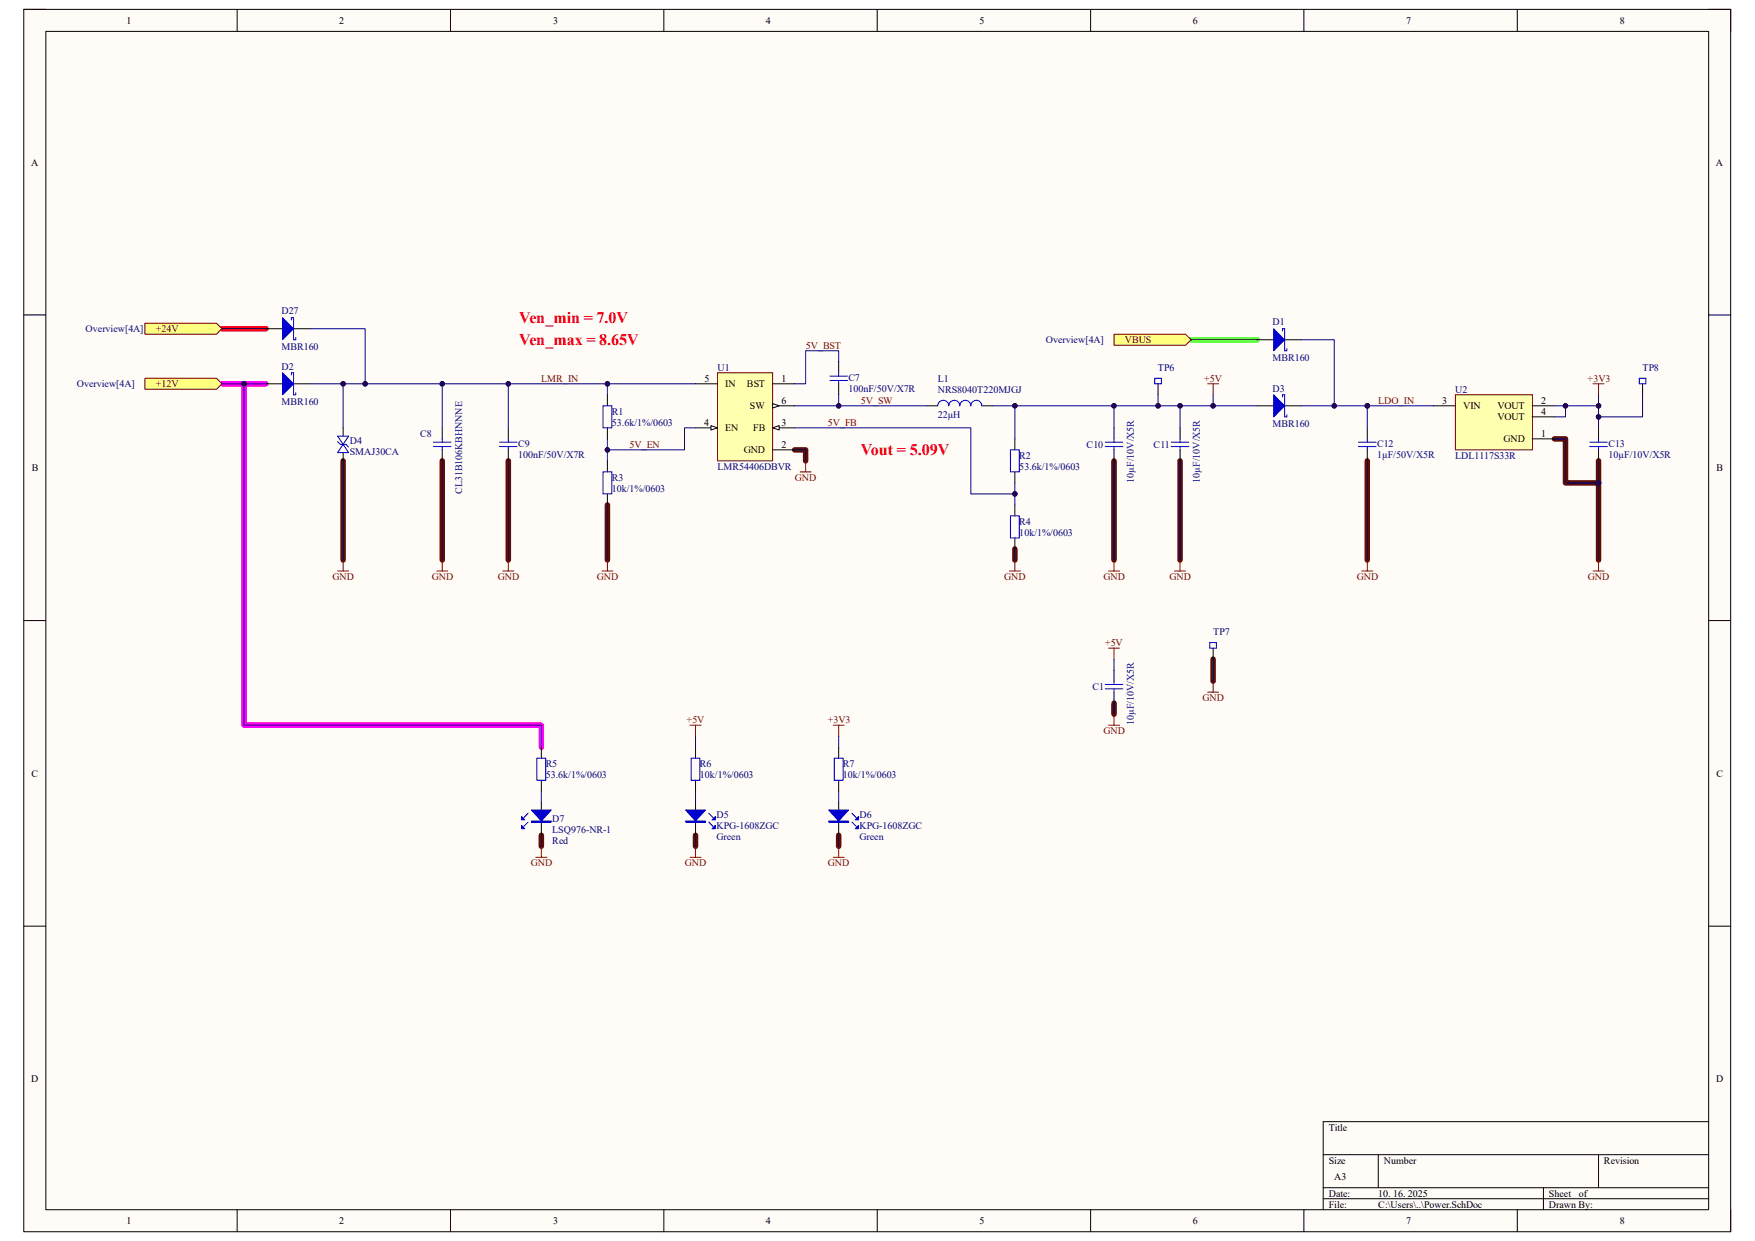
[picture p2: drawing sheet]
<svg xmlns="http://www.w3.org/2000/svg" width="297mm" height="210mm" viewBox="0 0 297 210" stroke-linecap="round" stroke-linejoin="round" font-family="sans-serif">
<path d="M4 1.6h288.9v206.8h-288.9z" fill-rule="evenodd" fill="#fffcf8"/>
<path d="M4 1.6h288.9v206.8h-288.9z" fill="none" stroke="#000" stroke-width=".17"/>
<path d="M7.8 5.3h281.4v199.4h-281.4z" fill-rule="evenodd" fill="#fffcf8"/>
<g fill="none" stroke="#000" stroke-width=".17">
<path d="M4 1.6h3.7M7.8 5.3h281.4v199.4h-281.4zM40.1 1.6v3.7M76.2 1.6v3.7M112.3 1.6v3.7M148.5 1.6v3.7M184.6 1.6v3.7M220.7 1.6v3.7M256.8 1.6v3.7M289.2 1.6h3.7v3.7M4 53.3h3.7M289.2 53.3h3.7"/>
<path d="M4 105h3.8M289.2 105h3.7M4 156.7h3.8M289.2 156.7h3.7M223.9 195.4h65.3M233.3 195.4v5.6M270.5 195.4v5.6M289.2 189.8h-65.3v14.9M40.1 204.7v3.7M76.2 204.7v3.7M112.4 204.7v3.7M148.5 204.7v3.7"/>
<path d="M184.6 204.7v3.7M220.7 204.7v3.7M223.9 201h65.3M223.9 202.9h65.3M256.8 204.7v3.7M261.2 201v3.7M292.9 204.7v3.7"/>
</g>
<g fill="none" stroke="#5b0f00" stroke-width=".93">
<path d="M58.1 78v16.8M74.8 78v16.8M86 78v16.8M134.5 76.1h1.8v1.9M188.5 78v16.8M199.7 78v16.8M231.4 78v16.8M263.1 74.3h1.8v7.4h5.6v13.1M270.5 78v3.7M102.8 85.4v9.4M171.8 92.9v1.9M188.5 119v1.9"/>
<path d="M205.3 111.5v3.8M91.6 141.4v1.8M117.7 141.4v1.8M141.9 141.4v1.8"/>
</g>
<path d="M37.6 64.9h7.4M41.3 64.9v57.8h50.3v3.7" fill="none" stroke="#f0f" stroke-width=".93"/>
<path d="M201.6 57.5h11.2" fill="none" stroke="#0f0" stroke-width=".93"/>
<path d="M37.6 55.6h7.4" fill="none" stroke="#f00" stroke-width=".93"/>
<path d="M121.4 63.1h9.4v14.9h-9.4z" fill-rule="evenodd" fill="#ffffb0"/>
<path d="M121.4 63.1h9.4v14.9h-9.4z" fill="none" stroke="#800000" stroke-width=".17"/>
<path d="M117.7 72.4h3.7M130.8 64.9h3.7" fill="none" stroke="#000" stroke-width=".17"/>
<path d="M120.3 72l1.1 .4-1.1 .4z" fill="#f8fcff"/>
<path d="M120.3 72l1.1 .4-1.1 .4zM130.8 72.4h3.7" fill="none" stroke="#000" stroke-width=".17"/>
<path d="M130.8 72.4l1.1-.4v.8z" fill="#f8fcff"/>
<path d="M117.7 64.9h3.7M130.8 72.4l1.1-.4v.8zM130.8 68.7h3.7" fill="none" stroke="#000" stroke-width=".17"/>
<path d="M130.8 68.3l1.1 .4-1.1 .4z" fill="#f8fcff"/>
<g fill="none" stroke="#000" stroke-width=".17">
<path d="M74.8 72.4v1.9M74.8 76.1v1.9M86 72.4v1.9M86 76.1v1.9M102.8 66.8v1.9M102.8 72.4v1.9M102.8 78v1.9M130.8 68.3l1.1 .4-1.1 .4zM130.8 76.1h3.7M141.9 61.2v1.9M141.9 64.9v1.9M156.8 68.7h1.9"/>
<path d="M166.2 68.7h1.8M171.8 74.3v1.8M171.8 79.9v1.8M188.5 72.4v1.9M188.5 76.1v1.9M199.7 72.4v1.9M199.7 76.1v1.9M231.4 72.4v1.9M231.4 76.1v1.9M270.5 72.4v1.9M270.5 76.1v1.9M102.8 83.6v1.8"/>
<path d="M171.8 85.4v1.9M171.8 91v1.9"/>
</g>
<g fill="none" stroke="#00f" stroke-width=".17">
<path d="M73.4 74.8h2.9M73.4 75.6h2.9M74.8 74.3v.5M74.8 75.6v.5M84.5 74.8h3M84.5 75.6h3M86 74.3v.5M86 75.6v.5M102 79.9h1.5v3.7h-1.5zM102 68.7h1.5v3.7h-1.5zM140.4 63.6h3M140.4 64.4h3"/>
<path d="M141.9 63.1v.5M141.9 64.4v.5M158.7 68.7a.93 .93 0 0 1 .9-1 .93 .93 0 0 1 1 1 .93 .93 0 0 1 .9-1 .93 .93 0 0 1 .9 1 .93 .93 0 0 1 1-1 .93 .93 0 0 1 .9 1 .93 .93 0 0 1 .9-1 .93 .93 0 0 1 1 1M171 76.1h1.5v3.8h-1.5zM187 74.8h3M187 75.6h3M188.5 74.3v.5M188.5 75.6v.5M198.2 74.8h3M198.2 75.6h3M199.7 74.3v.5M199.7 75.6v.5"/>
<path d="M229.9 74.8h3M229.9 75.6h3M231.4 74.3v.5M231.4 75.6v.5M269 74.8h3M269 75.6h3M270.5 74.3v.5M270.5 75.6v.5M171 87.3h1.5v3.7h-1.5z"/>
</g>
<g fill="none" stroke="#800000" stroke-width=".17">
<path d="M135.4 79.9h1.9M136.3 78v1.9M204.4 64.9h1.8M205.3 64.9v1.9M269.6 64.9h1.9M270.5 64.9v1.9M73.9 96.6h1.9M74.8 94.8v1.8M85.1 96.6h1.9M86 94.8v1.8M101.9 96.6h1.8M102.8 94.8v1.8"/>
<path d="M170.8 96.6h1.9M171.8 94.8v1.8M187.6 96.6h1.9M188.5 94.8v1.8M269.6 96.6h1.9M270.5 94.8v1.8"/>
</g>
<path d="M246.3 66.8h13v9.3h-13z" fill-rule="evenodd" fill="#ffffb0"/>
<path d="M246.3 66.8h13v9.3h-13z" fill="none" stroke="#800000" stroke-width=".17"/>
<path d="M45 64.9h2.8M49.7 64.9h2.8M242.6 68.7h3.7M259.3 68.7h3.8M259.3 74.3h3.8M259.3 70.5h3.8" fill="none" stroke="#000" stroke-width=".17"/>
<path d="M47.8 63.1l1.9 1.8-1.9 1.9z" fill="#00f"/>
<path d="M47.8 63.1l1.9 1.8-1.9 1.9zM49.3 63.5v-.4h.4v3.7h.4v-.4" fill="none" stroke="#00f" stroke-width=".17"/>
<path d="M198.8 96.6h1.8M199.7 94.8v1.8M230.5 96.6h1.8M231.4 94.8v1.8" fill="none" stroke="#800000" stroke-width=".17"/>
<path d="M24.5 64h12.1l1 .9-1 1h-12.1z" fill-rule="evenodd" fill="#ffff80"/>
<path d="M24.5 64h12.1l1 .9-1 1h-12.1z" fill="none" stroke="#800000" stroke-width=".17"/>
<path d="M212.8 68.7h2.8M217.4 68.7h2.8" fill="none" stroke="#000" stroke-width=".17"/>
<path d="M215.6 66.8l1.8 1.9-1.8 1.8z" fill="#00f"/>
<path d="M215.6 66.8l1.8 1.9-1.8 1.8zM217 67.2v-.4h.4v3.7h.4v-.3" fill="none" stroke="#00f" stroke-width=".17"/>
<path d="M212.8 57.5h2.8M217.4 57.5h2.8" fill="none" stroke="#000" stroke-width=".17"/>
<path d="M215.6 55.6l1.8 1.9-1.8 1.9z" fill="#00f"/>
<path d="M215.6 55.6l1.8 1.9-1.8 1.9zM217 56v-.4h.4v3.8h.4v-.4" fill="none" stroke="#00f" stroke-width=".17"/>
<path d="M188.5 56.6h12.1l1 .9-1 .9h-12.1z" fill-rule="evenodd" fill="#ffff80"/>
<path d="M188.5 56.6h12.1l1 .9-1 .9h-12.1zM116.8 122.7h1.8M117.7 122.7v1.9M141 122.7h1.9M141.9 122.7v1.9" fill="none" stroke="#800000" stroke-width=".17"/>
<path d="M117.7 126.4v1.9M117.7 132v1.9M117.7 135.8v1.8M117.7 139.1v2.3M141.9 126.4v1.9M141.9 132v1.9" fill="none" stroke="#000" stroke-width=".17"/>
<path d="M117 128.3h1.5v3.7h-1.5zM119.9 139.1l.8 .8M119.9 137.6l.8 .8M141.2 128.3h1.5v3.7h-1.5z" fill="none" stroke="#00f" stroke-width=".17"/>
<path d="M116 137.1h3.4l-1.7 1.8z" fill="#00f"/>
<path d="M116 137.1h3.4l-1.7 1.8zM116 138.9h3.4v.2h-3.4z" fill="none" stroke="#00f" stroke-width=".17"/>
<path d="M116 139h3.4" fill="none" stroke="#00f" stroke-width=".19"/>
<path d="M120.5 140.2l.6-.5v.5z" fill="#00f"/>
<path d="M120.5 140.2l.6-.5v.5z" fill="none" stroke="#00f" stroke-width=".17"/>
<path d="M121.1 138.2v.6h-.6z" fill="#00f"/>
<path d="M121.1 138.2v.6h-.6zM144.2 139.1l.7 .8M144.2 137.6l.7 .8" fill="none" stroke="#00f" stroke-width=".17"/>
<path d="M141.9 135.8v1.8M141.9 139.1v2.3" fill="none" stroke="#000" stroke-width=".17"/>
<path d="M140.3 137.1h3.3l-1.7 1.8z" fill="#00f"/>
<path d="M140.3 137.1h3.3l-1.7 1.8zM140.3 138.9h3.3v.2h-3.3z" fill="none" stroke="#00f" stroke-width=".17"/>
<path d="M140.3 139h3.3" fill="none" stroke="#00f" stroke-width=".19"/>
<path d="M145.3 139.7v.5h-.6z" fill="#00f"/>
<path d="M145.3 139.7v.5h-.6z" fill="none" stroke="#00f" stroke-width=".17"/>
<path d="M145.3 138.2v.6h-.6z" fill="#00f"/>
<path d="M89.4 139.1l-.8 .8M89.4 137.6l-.8 .8M90.9 128.3h1.5v3.7h-1.5zM145.3 138.2v.6h-.6z" fill="none" stroke="#00f" stroke-width=".17"/>
<path d="M90.7 145.1h1.8M91.6 143.2v1.9M116.8 145.1h1.8M117.7 143.2v1.9M141 145.1h1.9M141.9 143.2v1.9" fill="none" stroke="#800000" stroke-width=".17"/>
<path d="M91.6 126.4v1.9M91.6 132v1.9M91.6 135.8v1.8M91.6 139.1v2.3" fill="none" stroke="#000" stroke-width=".17"/>
<path d="M89.9 137.1h3.4l-1.7 1.8z" fill="#00f"/>
<path d="M89.9 137.1h3.4l-1.7 1.8zM89.9 138.9h3.4v.2h-3.4z" fill="none" stroke="#00f" stroke-width=".17"/>
<path d="M89.9 139h3.4" fill="none" stroke="#00f" stroke-width=".19"/>
<path d="M88.3 139.7l.5 .5h-.5z" fill="#00f"/>
<path d="M88.3 139.7l.5 .5h-.5z" fill="none" stroke="#00f" stroke-width=".17"/>
<path d="M88.3 138.2l.5 .6h-.5z" fill="#00f"/>
<path d="M88.3 138.2l.5 .6h-.5z" fill="none" stroke="#00f" stroke-width=".17"/>
<path d="M134.5 72.4h29.8v11.2h7.5M171.8 92.9v1.9" fill="none" stroke="#000080" stroke-width=".17"/>
<circle cx="171.8" cy="83.6" r=".37" fill="#000080"/>
<g fill="none" stroke="#000080" stroke-width=".17">
<path d="M102.8 74.3v1.8M134.5 76.1h1.8v1.9M102.8 85.4v9.4"/>
<circle cx="171.8" cy="83.6" r=".37"/>
</g>
<circle cx="102.8" cy="76.1" r=".37" fill="#000080"/>
<g fill="none" stroke="#000080" stroke-width=".17">
<path d="M117.7 72.4h-1.9v3.7h-13v1.9"/>
<circle cx="102.8" cy="76.1" r=".37"/>
</g>
<circle cx="102.8" cy="76.1" r=".37" fill="#000080"/>
<g fill="none" stroke="#000080" stroke-width=".17">
<path d="M188.5 68.7h-16.7v5.6"/>
<circle cx="102.8" cy="76.1" r=".37"/>
</g>
<circle cx="188.5" cy="68.7" r=".37" fill="#000080"/>
<circle cx="188.5" cy="68.7" r=".37" fill="none" stroke="#000080" stroke-width=".17"/>
<circle cx="171.8" cy="68.7" r=".37" fill="#000080"/>
<g fill="none" stroke="#000080" stroke-width=".17">
<path d="M74.8 78v16.8M86 78v16.8M141.9 66.8v1.9h-7.4"/>
<circle cx="171.8" cy="68.7" r=".37"/>
</g>
<circle cx="141.9" cy="68.7" r=".37" fill="#000080"/>
<g fill="none" stroke="#000080" stroke-width=".17">
<path d="M141.9 61.2v-1.8h-5.6v5.5h-1.8M141.9 68.7h14.9"/>
<circle cx="141.9" cy="68.7" r=".37"/>
</g>
<circle cx="141.9" cy="68.7" r=".37" fill="#000080"/>
<g fill="none" stroke="#000080" stroke-width=".17">
<path d="M231.4 68.7v3.7"/>
<circle cx="141.9" cy="68.7" r=".37"/>
</g>
<circle cx="231.4" cy="68.7" r=".37" fill="#000080"/>
<g fill="none" stroke="#000080" stroke-width=".17">
<path d="M199.7 68.7v3.7"/>
<circle cx="231.4" cy="68.7" r=".37"/>
</g>
<circle cx="199.7" cy="68.7" r=".37" fill="#000080"/>
<g fill="none" stroke="#000080" stroke-width=".17">
<path d="M171.8 81.7v3.7"/>
<circle cx="199.7" cy="68.7" r=".37"/>
</g>
<circle cx="171.8" cy="83.6" r=".37" fill="#000080"/>
<g fill="none" stroke="#000080" stroke-width=".17">
<path d="M168 68.7h3.8"/>
<circle cx="171.8" cy="83.6" r=".37"/>
</g>
<circle cx="171.8" cy="68.7" r=".37" fill="#000080"/>
<g fill="none" stroke="#000080" stroke-width=".17">
<path d="M263.1 74.3h1.8v7.4h5.6v13.1"/>
<circle cx="171.8" cy="68.7" r=".37"/>
</g>
<circle cx="270.5" cy="81.7" r=".37" fill="#000080"/>
<g fill="none" stroke="#000080" stroke-width=".17">
<path d="M263.1 68.7h1.8v1.8h-1.8"/>
<circle cx="270.5" cy="81.7" r=".37"/>
</g>
<circle cx="264.9" cy="68.7" r=".37" fill="#000080"/>
<g fill="none" stroke="#000080" stroke-width=".17">
<path d="M270.5 66.8v1.9h-5.6"/>
<circle cx="264.9" cy="68.7" r=".37"/>
</g>
<circle cx="264.9" cy="68.7" r=".37" fill="#000080"/>
<circle cx="264.9" cy="68.7" r=".37" fill="none" stroke="#000080" stroke-width=".17"/>
<circle cx="270.5" cy="68.7" r=".37" fill="#000080"/>
<g fill="none" stroke="#000080" stroke-width=".17">
<path d="M188.5 78v16.8M270.5 78v3.7"/>
<circle cx="270.5" cy="68.7" r=".37"/>
</g>
<circle cx="270.5" cy="81.7" r=".37" fill="#000080"/>
<g fill="none" stroke="#000080" stroke-width=".17">
<path d="M270.5 68.7v3.7"/>
<circle cx="270.5" cy="81.7" r=".37"/>
</g>
<circle cx="270.5" cy="70.5" r=".37" fill="#000080"/>
<circle cx="270.5" cy="70.5" r=".37" fill="none" stroke="#000080" stroke-width=".17"/>
<circle cx="270.5" cy="68.7" r=".37" fill="#000080"/>
<g fill="none" stroke="#000080" stroke-width=".17">
<path d="M74.8 64.9v7.5"/>
<circle cx="270.5" cy="68.7" r=".37"/>
</g>
<circle cx="74.8" cy="64.9" r=".37" fill="#000080"/>
<g fill="none" stroke="#000080" stroke-width=".17">
<path d="M205.3 66.8v1.9"/>
<circle cx="74.8" cy="64.9" r=".37"/>
</g>
<circle cx="205.3" cy="68.7" r=".37" fill="#000080"/>
<g fill="none" stroke="#000080" stroke-width=".17">
<path d="M37.6 64.9h7.4M199.7 78v16.8M231.4 78v16.8"/>
<circle cx="205.3" cy="68.7" r=".37"/>
</g>
<circle cx="41.3" cy="64.9" r=".37" fill="#000080"/>
<g fill="none" stroke="#000080" stroke-width=".17">
<path d="M86 64.9v7.5"/>
<circle cx="41.3" cy="64.9" r=".37"/>
</g>
<circle cx="86" cy="64.9" r=".37" fill="#000080"/>
<g fill="none" stroke="#000080" stroke-width=".17">
<path d="M102.8 64.9v1.9"/>
<circle cx="86" cy="64.9" r=".37"/>
</g>
<circle cx="102.8" cy="64.9" r=".37" fill="#000080"/>
<g fill="none" stroke="#000080" stroke-width=".17">
<path d="M52.5 64.9h65.2"/>
<circle cx="102.8" cy="64.9" r=".37"/>
</g>
<circle cx="58.1" cy="64.9" r=".37" fill="#000080"/>
<circle cx="58.1" cy="64.9" r=".37" fill="none" stroke="#000080" stroke-width=".17"/>
<circle cx="61.8" cy="64.9" r=".37" fill="#000080"/>
<circle cx="61.8" cy="64.9" r=".37" fill="none" stroke="#000080" stroke-width=".17"/>
<circle cx="74.8" cy="64.9" r=".37" fill="#000080"/>
<circle cx="74.8" cy="64.9" r=".37" fill="none" stroke="#000080" stroke-width=".17"/>
<circle cx="86" cy="64.9" r=".37" fill="#000080"/>
<circle cx="86" cy="64.9" r=".37" fill="none" stroke="#000080" stroke-width=".17"/>
<circle cx="102.8" cy="64.9" r=".37" fill="#000080"/>
<g fill="none" stroke="#000080" stroke-width=".17">
<path d="M212.8 68.7h-24.3v3.7"/>
<circle cx="102.8" cy="64.9" r=".37"/>
</g>
<circle cx="188.5" cy="68.7" r=".37" fill="#000080"/>
<circle cx="188.5" cy="68.7" r=".37" fill="none" stroke="#000080" stroke-width=".17"/>
<circle cx="196" cy="68.7" r=".37" fill="#000080"/>
<circle cx="196" cy="68.7" r=".37" fill="none" stroke="#000080" stroke-width=".17"/>
<circle cx="199.7" cy="68.7" r=".37" fill="#000080"/>
<circle cx="199.7" cy="68.7" r=".37" fill="none" stroke="#000080" stroke-width=".17"/>
<circle cx="205.3" cy="68.7" r=".37" fill="#000080"/>
<g fill="none" stroke="#000080" stroke-width=".17">
<path d="M220.2 68.7h11.2"/>
<circle cx="205.3" cy="68.7" r=".37"/>
</g>
<circle cx="225.8" cy="68.7" r=".37" fill="#000080"/>
<circle cx="225.8" cy="68.7" r=".37" fill="none" stroke="#000080" stroke-width=".17"/>
<circle cx="231.4" cy="68.7" r=".37" fill="#000080"/>
<g fill="none" stroke="#000080" stroke-width=".17">
<path d="M231.4 68.7h11.2"/>
<circle cx="231.4" cy="68.7" r=".37"/>
</g>
<circle cx="231.4" cy="68.7" r=".37" fill="#000080"/>
<g fill="none" stroke="#000080" stroke-width=".17">
<path d="M201.6 57.5h11.2M220.2 57.5h5.6v11.2"/>
<circle cx="231.4" cy="68.7" r=".37"/>
</g>
<circle cx="225.8" cy="68.7" r=".37" fill="#000080"/>
<g fill="none" stroke="#000080" stroke-width=".17">
<path d="M41.3 64.9v57.8h50.3v3.7M117.7 124.6v1.8M117.7 133.9v1.9M141.9 124.6v1.8M141.9 133.9v1.9M117.7 141.4v1.8M141.9 141.4v1.8"/>
<circle cx="225.8" cy="68.7" r=".37"/>
</g>
<circle cx="41.3" cy="64.9" r=".37" fill="#000080"/>
<g fill="none" stroke="#000080" stroke-width=".17">
<path d="M58.1 64.9v7.5M91.6 133.9v1.9M91.6 141.4v1.8"/>
<circle cx="41.3" cy="64.9" r=".37"/>
</g>
<path d="M57.1 74.7l.5 .5h.9l.5 .5M57.1 73.8h1.9l-1.9 2.8h1.9z" fill="none" stroke="#00f" stroke-width=".17"/>
<path d="M58.1 72.4v1.4M58.1 76.6v1.4" fill="none" stroke="#000" stroke-width=".17"/>
<circle cx="58.1" cy="64.9" r=".37" fill="#000080"/>
<g fill="none" stroke="#000080" stroke-width=".17">
<path d="M58.1 78v16.8"/>
<circle cx="58.1" cy="64.9" r=".37"/>
</g>
<path d="M57.1 96.6h1.9M58.1 94.8v1.8" fill="none" stroke="#800000" stroke-width=".17"/>
<path d="M45 55.6h2.8M49.7 55.6h2.8" fill="none" stroke="#000" stroke-width=".17"/>
<path d="M47.8 53.8l1.9 1.8-1.9 1.9z" fill="#00f"/>
<path d="M47.8 53.8l1.9 1.8-1.9 1.9zM49.3 54.1v-.3h.4v3.7h.4v-.4" fill="none" stroke="#00f" stroke-width=".17"/>
<path d="M52.5 55.6h9.3v9.3" fill="none" stroke="#000080" stroke-width=".17"/>
<circle cx="61.8" cy="64.9" r=".37" fill="#000080"/>
<circle cx="61.8" cy="64.9" r=".37" fill="none" stroke="#000080" stroke-width=".17"/>
<path d="M24.5 54.7h12.1l1 .9-1 1h-12.1z" fill-rule="evenodd" fill="#ffff80"/>
<path d="M24.5 54.7h12.1l1 .9-1 1h-12.1zM187.6 109.7h1.9M188.5 109.7v1.8M187.6 122.7h1.9M188.5 120.9v1.8" fill="none" stroke="#800000" stroke-width=".17"/>
<path d="M37.6 55.6h7.4M196 66.8v1.9M188.5 111.5v1.9M188.5 119v1.9" fill="none" stroke="#000080" stroke-width=".17"/>
<path d="M196 64.9v1.9M188.5 113.4v1.9M188.5 117.1v1.9" fill="none" stroke="#000" stroke-width=".17"/>
<path d="M195.4 64h1.1v.9h-1.1zM187 115.8h3M187 116.6h3M188.5 115.3v.5M188.5 116.6v.5" fill="none" stroke="#00f" stroke-width=".17"/>
<circle cx="196" cy="68.7" r=".37" fill="#000080"/>
<g fill="none" stroke="#000080" stroke-width=".17">
<path d="M278 66.8v3.7h-7.5M205.3 111.5v3.8"/>
<circle cx="196" cy="68.7" r=".37"/>
</g>
<path d="M278 64.9v1.9M205.3 109.7v1.8" fill="none" stroke="#000" stroke-width=".17"/>
<path d="M277.4 64h1.1v.9h-1.1zM204.7 108.7h1.2v1h-1.2z" fill="none" stroke="#00f" stroke-width=".17"/>
<path d="M204.4 117.1h1.8M205.3 115.3v1.8" fill="none" stroke="#800000" stroke-width=".17"/>
<circle cx="270.5" cy="70.5" r=".37" fill="#000080"/>
<circle cx="270.5" cy="70.5" r=".37" fill="none" stroke="#000080" stroke-width=".17"/>
<g font-size="2.7" fill="#f00">
<text x="87.9" y="54.7">Ven_min = 7.0V</text>
<text x="87.9" y="58.4">Ven_max = 8.65V</text>
<text x="145.7" y="77">Vout = 5.09V</text>
</g>
<g font-size="1.7">
<text x="21.4" y="4">1</text>
<text x="57.4" y="4">2</text>
<text x="93.6" y="4">3</text>
<text x="129.6" y="4">4</text>
<text x="165.8" y="4">5</text>
<text x="201.8" y="4">6</text>
<text x="238" y="4">7</text>
<text x="274.1" y="4">8</text>
<text x="5.3" y="28">A</text>
<text x="290.4" y="28">A</text>
<text x="119.2" y="64.6">5</text>
<text x="122.7" y="65.5">IN</text>
<text x="126.4" y="65.5">BST</text>
<text x="132.2" y="64.6">1</text>
<text x="126.9" y="69.3">SW</text>
<text x="132.2" y="68.3">6</text>
<text x="244.1" y="68.3">3</text>
<text x="247.6" y="69.3">VIN</text>
<text x="253.4" y="69.3">VOUT</text>
<text x="253.4" y="71.1">VOUT</text>
<text x="260.8" y="68.3">2</text>
<text x="260.8" y="70.2">4</text>
<text x="119.2" y="72.1">4</text>
<text x="122.7" y="73">EN</text>
<text x="125.9" y="76.7">GND</text>
<text x="127.5" y="73">FB</text>
<text x="132.2" y="72.1">3</text>
<text x="132.2" y="75.8">2</text>
<text x="254.5" y="74.8">GND</text>
<text x="260.8" y="73.9">1</text>
<text x="5.4" y="79.8">B</text>
<text x="290.5" y="79.8">B</text>
<text x="5.3" y="131.4">C</text>
<text x="290.5" y="131.4">C</text>
<text x="5.3" y="183.2">D</text>
<text x="290.4" y="183.2">D</text>
<text x="224.9" y="191.3">Title</text>
<text x="224.9" y="196.9">Size</text>
<text x="234.2" y="196.9">Number</text>
<text x="271.4" y="196.9">Revision</text>
<text x="224.9" y="202.5">Date:</text>
<text x="225.8" y="199.7">A3</text>
<text x="233.3" y="202.5">10. 16. 2025</text>
<text x="262.1" y="202.5">Sheet</text>
<text x="267.2" y="202.5">of</text>
<text x="21.4" y="207.2">1</text>
<text x="57.4" y="207.2">2</text>
<text x="93.6" y="207.2">3</text>
<text x="129.6" y="207.2">4</text>
<text x="165.8" y="207.2">5</text>
<text x="201.8" y="207.2">6</text>
<text x="224.9" y="204.4">File:</text>
<text x="233.3" y="204.4">C:\Users\..\Power.SchDoc</text>
<text x="238" y="207.2">7</text>
<text x="262.1" y="204.4">Drawn By:</text>
<text x="274.1" y="207.2">8</text>
</g>
<g font-size="1.7" fill="#000080">
<text x="47.6" y="53.2">D27</text>
<text x="14.5" y="56.2">Overview[4A]</text>
<text x="47.6" y="59.2">MBR160</text>
<text x="177" y="58.1">Overview[4A]</text>
<text x="215.3" y="55.1">D1</text>
<text x="13" y="65.5">Overview[4A]</text>
<text x="47.6" y="62.6">D2</text>
<text x="121.4" y="62.7">U1</text>
<text x="143.6" y="64.4">C7</text>
<text x="158.7" y="64.6">L1</text>
<text x="196" y="62.7">TP6</text>
<text x="215.3" y="61">MBR160</text>
<text x="278" y="62.7">TP8</text>
<text x="47.6" y="68.5">MBR160</text>
<text x="103.5" y="70.2">R1</text>
<text x="143.6" y="66.3">100nF/50V/X7R</text>
<text x="158.7" y="70.7">22µH</text>
<text x="158.7" y="66.5">NRS8040T220MJGJ</text>
<text x="215.3" y="66.3">D3</text>
<text x="246.3" y="66.5">U2</text>
<text x="59.2" y="75.1">D4</text>
<text x="59.2" y="77">SMAJ30CA</text>
<text x="71.1" y="73.9">C8</text>
<text x="87.7" y="75.6">C9</text>
<text x="87.7" y="77.5">100nF/50V/X7R</text>
<text x="103.5" y="72.1">53.6k/1%/0603</text>
<text x="172.5" y="77.6">R2</text>
<text x="183.9" y="75.8">C10</text>
<text x="195.2" y="75.8">C11</text>
<text x="215.3" y="72.2">MBR160</text>
<text x="233" y="75.6">C12</text>
<text x="233" y="77.5">1µF/50V/X5R</text>
<text x="246.3" y="77.6">LDL1117S33R</text>
<text x="272.2" y="75.6">C13</text>
<text x="272.2" y="77.5">10µF/10V/X5R</text>
<text x="78.2" y="83.6" transform="rotate(-90 78.2 83.6)">CL31B106KBHNNNE</text>
<text x="103.5" y="81.4">R3</text>
<text x="103.5" y="83.2">10k/1%/0603</text>
<text x="121.4" y="79.5">LMR54406DBVR</text>
<text x="172.5" y="79.5">53.6k/1%/0603</text>
<text x="191.9" y="81.7" transform="rotate(-90 191.9 81.7)">10µF/10V/X5R</text>
<text x="203.1" y="81.7" transform="rotate(-90 203.1 81.7)">10µF/10V/X5R</text>
<text x="172.5" y="88.8">R4</text>
<text x="172.5" y="90.7">10k/1%/0603</text>
<text x="205.3" y="107.4">TP7</text>
<text x="184.9" y="116.8">C1</text>
<text x="191.9" y="122.7" transform="rotate(-90 191.9 122.7)">10µF/10V/X5R</text>
<text x="92.4" y="129.8">R5</text>
<text x="92.4" y="131.7">53.6k/1%/0603</text>
<text x="118.4" y="129.8">R6</text>
<text x="118.4" y="131.7">10k/1%/0603</text>
<text x="142.7" y="129.8">R7</text>
<text x="142.7" y="131.7">10k/1%/0603</text>
<text x="93.5" y="142.9">Red</text>
<text x="93.5" y="139.1">D7</text>
<text x="93.5" y="141">LSQ976-NR-1</text>
<text x="121.2" y="142.1">Green</text>
<text x="121.2" y="138.4">D5</text>
<text x="121.2" y="140.3">KPG-1608ZGC</text>
<text x="145.5" y="142.1">Green</text>
<text x="145.5" y="138.4">D6</text>
<text x="145.5" y="140.3">KPG-1608ZGC</text>
</g>
<g font-size="1.7" fill="#800000">
<text x="26.4" y="56.2">+24V</text>
<text x="136.4" y="59">5V_BST</text>
<text x="190.4" y="58.1">VBUS</text>
<text x="26.4" y="65.5">+12V</text>
<text x="91.6" y="64.6">LMR_IN</text>
<text x="203.8" y="64.6">+5V</text>
<text x="268.7" y="64.6">+3V3</text>
<text x="145.7" y="68.3">5V_SW</text>
<text x="233.3" y="68.3">LDO_IN</text>
<text x="106.5" y="75.8">5V_EN</text>
<text x="140.1" y="72.1">5V_FB</text>
<text x="134.5" y="81.4">GND</text>
<text x="56.3" y="98.1">GND</text>
<text x="73.1" y="98.1">GND</text>
<text x="84.2" y="98.1">GND</text>
<text x="101" y="98.1">GND</text>
<text x="170" y="98.1">GND</text>
<text x="186.7" y="98.1">GND</text>
<text x="197.9" y="98.1">GND</text>
<text x="229.6" y="98.1">GND</text>
<text x="268.7" y="98.1">GND</text>
<text x="187" y="109.3">+5V</text>
<text x="203.5" y="118.7">GND</text>
<text x="116.2" y="122.4">+5V</text>
<text x="140.1" y="122.4">+3V3</text>
<text x="186.7" y="124.2">GND</text>
<text x="89.8" y="146.6">GND</text>
<text x="115.9" y="146.6">GND</text>
<text x="140.1" y="146.6">GND</text>
</g>
</svg>
